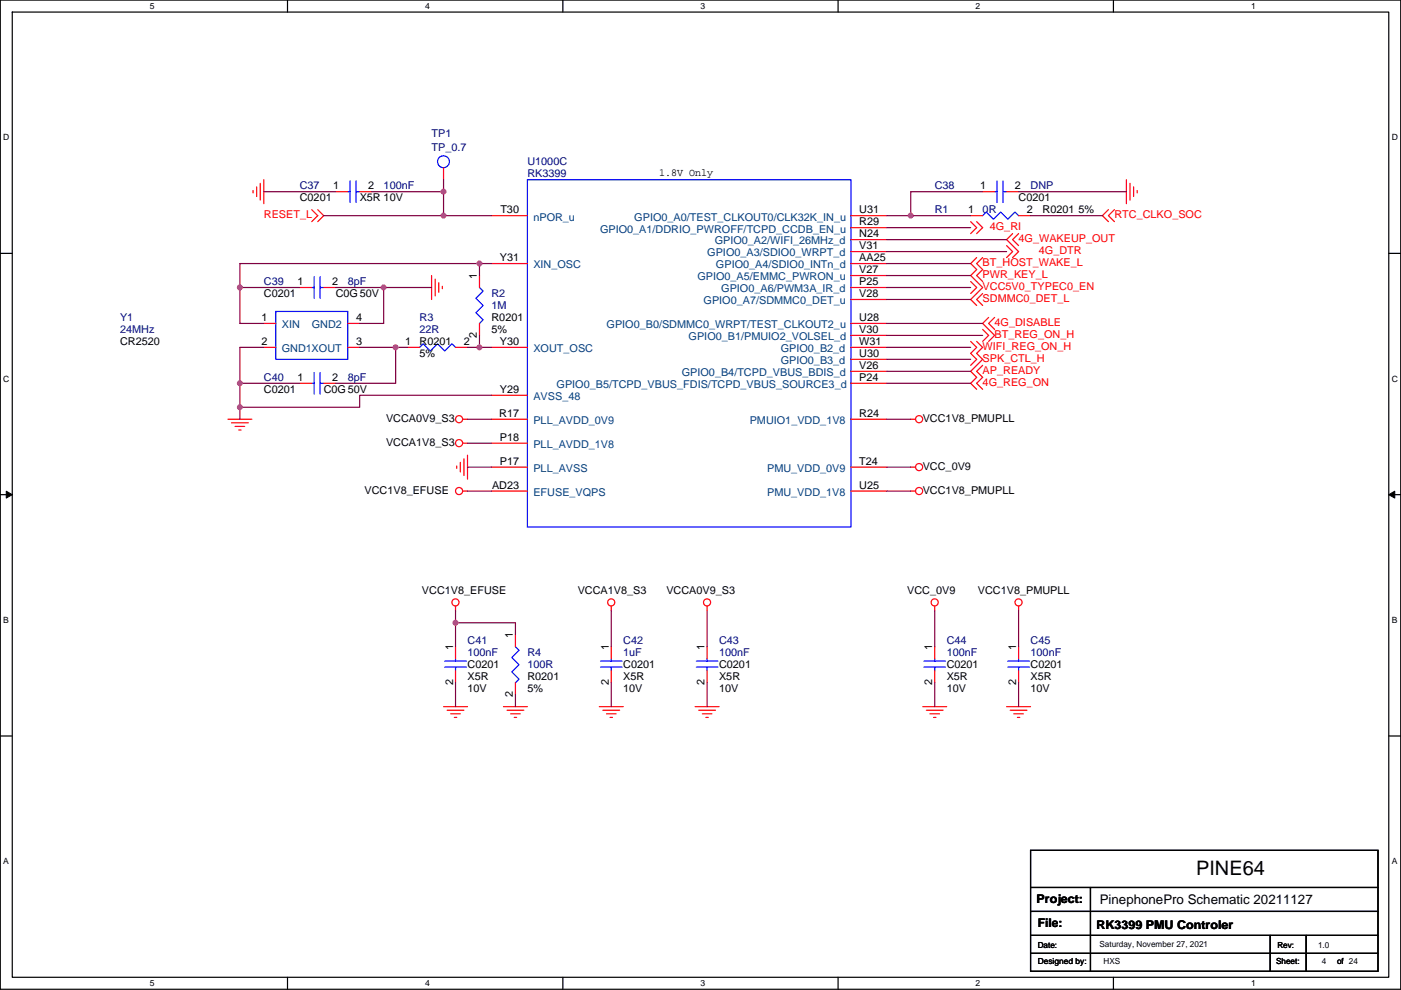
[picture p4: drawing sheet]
<svg xmlns="http://www.w3.org/2000/svg" width="297mm" height="210mm" viewBox="0 0 297 210" stroke-linecap="round" stroke-linejoin="round" font-family="sans-serif">
<path d="M.1 0h296.9v209.8h-296.9zM2.6 2.6h291.8v204.7h-291.8z" fill="none" stroke="#000" stroke-width=".25"/>
<g fill="#fff">
<path d="M31.8 .3h1v2h-1z"/>
<path d="M31.8 207.5h1v2.1h-1z"/>
</g>
<path d="M61 0v2.6M61 207.3v2.5" fill="none" stroke="#000" stroke-width=".25"/>
<g fill="#fff">
<path d="M90.1 .3h1v2h-1z"/>
<path d="M90.1 207.5h1v2.1h-1z"/>
</g>
<path d="M119.3 0v2.6M119.3 207.3v2.5" fill="none" stroke="#000" stroke-width=".25"/>
<g fill="#fff">
<path d="M148.5 .3h1v2h-1z"/>
<path d="M148.5 207.5h1v2.1h-1z"/>
</g>
<path d="M177.7 0v2.6M177.7 207.3v2.5" fill="none" stroke="#000" stroke-width=".25"/>
<g fill="#fff">
<path d="M206.9 .3h1v2h-1z"/>
<path d="M206.9 207.5h1v2.1h-1z"/>
</g>
<path d="M236.1 0v2.6M236.1 207.3v2.5" fill="none" stroke="#000" stroke-width=".25"/>
<g fill="#fff">
<path d="M265.2 .3h1v2h-1z"/>
<path d="M265.2 207.5h1v2.1h-1z"/>
<path d="M.7 28.2h1.3v2h-1.3z"/>
<path d="M295.1 28.2h1.3v2h-1.3z"/>
<path d="M.7 79.3h1.3v2.1h-1.3z"/>
<path d="M295.1 79.3h1.3v2.1h-1.3z"/>
</g>
<path d="M.1 53.7h2.5M294.4 53.7h2.6" fill="none" stroke="#000" stroke-width=".25"/>
<g fill="#fff">
<path d="M.7 130.5h1.2v2h-1.2z"/>
<path d="M295.1 130.5h1.2v2h-1.2z"/>
</g>
<path d="M.1 104.9h2.5M294.4 104.9h2.6" fill="none" stroke="#000" stroke-width=".25"/>
<g fill="#000" stroke="#000" stroke-width=".21">
<path d="M1.3 104.2l1.3 .7-1.3 .7z" fill-rule="evenodd"/>
<path d="M294.4 104.9l1.3-.7v1.4z" fill-rule="evenodd"/>
</g>
<g fill="#fff">
<path d="M.7 181.7h1.2v2h-1.2z"/>
<path d="M295.1 181.7h1.2v2h-1.2z"/>
</g>
<path d="M.1 156.1h2.5M294.4 156.1h2.6M218.5 188.2h73.7M218.5 193.3h73.7M218.5 198.4h73.7M218.5 180.4h73.7v25.6h-73.7zM231.2 188.2v17.8M269.3 198.4v7.6M276.9 198.4v7.6M218.5 202.2h73.7" fill="none" stroke="#000" stroke-width=".25"/>
<g fill="none" stroke="#f00" stroke-width=".25">
<path d="M54.4 39.6v2.1M55.2 38.9v3.5M55.9 38.1v5.1M94 35.6v2.5M238.8 38.1v5.1M239.6 38.9v3.5M240.3 39.6v2.1M53.7 40.4v.5M66.1 44.5l1.3 1.2-1.3 1.3M67.4 44.5l1.2 1.2-1.2 1.3M71.2 40.7h2.5M76.3 40.7h2.5"/>
<path d="M91.5 58.4v5.1M92.3 59.2v3.6M93 60v2M101.7 58.4v2.6M104.2 45.7h7.6M104.2 55.9h7.6M180.4 45.7h7.6M180.4 55.9h7.6M180.4 48.3h7.6M180.4 50.8h7.6M180.4 53.4h7.6M180.4 58.4h7.6"/>
<path d="M205.8 59.7l1.3 1.3-1.3 1.3M205.8 47l1.3 1.3-1.3 1.3M205.8 45.7h2.5M207.1 54.6l-1.3 1.3 1.3 1.3-1.3 1.2 2.5 2.6-2.5 2.5 1.3 1.3M207.1 47l1.2 1.3-1.2 1.3M208.3 54.6l-1.2 1.3 1.2 1.3-1.2 1.2 1.2 1.3M208.3 40.7h2.6M213.4 52.1l1.3 1.3-1.3 1.2M213.4 40.7h2.6M214.7 49.6l-1.3 1.2 2.6 2.6-1.3 1.2M216 49.6l-1.3 1.2 1.3 1.3M216 45.7h2.5"/>
<path d="M235 44.5l-1.3 1.2 1.3 1.3M236.3 44.5l-1.3 1.2 1.3 1.3M241.1 40.4v.5M55.9 68.6h2.6M55.9 73.7h2.6M63.6 61h2.5M68.6 61h2.6M73.7 68.6h2.6M73.7 73.7h2.6M86.4 73.7h2.6M93.8 60.7v.5M96.6 73.7h2.5"/>
<path d="M101.7 68.6v2.5M104.2 73.7h7.6M180.4 68.6h7.6M180.4 73.7h7.6M180.4 61h7.6M180.4 78.8h7.6M180.4 76.2h7.6M180.4 71.1h7.6M180.4 63.5h7.6M205.8 72.4l1.3 1.3-1.3 1.3 1.3 1.2-1.3 1.3M207.1 72.4l1.2 1.3-1.2 1.3 1.2 1.2-2.5 2.6 1.3 1.2-1.3 1.3 1.3 1.3M208.3 62.3l-1.2 1.2 1.2 1.3"/>
<path d="M208.3 77.5l-1.2 1.3 1.2 1.2-1.2 1.3 1.2 1.3M208.3 69.9l1.3 1.2-1.3 1.3M209.6 67.3l-1.3 1.3 2.6 2.5-1.3 1.3M210.9 67.3l-1.3 1.3 1.3 1.3M48.3 88.9h5.1M49.1 89.7h3.5M49.8 90.4h2.1M50.6 91.2h.5M63.6 81.3h2.5M68.6 81.3h2.6M96.8 98.8v.5M97.6 98.1v2"/>
<path d="M98.1 94h1M98.1 88.9h1M98.4 97.3v3.6M99.1 96.5v5.1M104.2 94h7.6M104.2 99.1h7.6M104.2 88.9h7.6M104.2 83.8h7.6M180.4 99.1h7.6M180.4 88.9h7.6M180.4 81.3h7.6M193.1 99.1h1"/>
<path d="M193.1 88.9h1M98.1 104.2h1M104.2 104.2h7.6M180.4 104.2h7.6M193.1 104.2h1M96.6 128.5v1.1M96.6 137.2v2.5M109.3 134.6v2.6M129.6 128.5v1.1M129.6 137.2v2.5M149.9 128.5v1.1M149.9 137.2v2.5"/>
<path d="M198.2 128.5v1.1M198.2 137.2v2.5M216 128.5v1.1M216 137.2v2.5M94 149.9h5.1M94.8 150.6h3.6M95.6 151.4h2M96.3 152.2h.5M96.6 142.3v2.5M106.7 149.9h5.1M107.5 150.6h3.6M108.3 151.4h2"/>
<path d="M109 152.2h.5M109.3 144.8v2.5M127.1 149.9h5M127.8 150.6h3.6M128.6 151.4h2M129.3 152.2h.6M129.6 142.3v2.5M147.4 149.9h5.1M148.1 150.6h3.6M148.9 151.4h2M149.7 152.2h.5M149.9 142.3v2.5"/>
<path d="M195.6 149.9h5.1M196.4 150.6h3.6M197.2 151.4h2M197.9 152.2h.5M198.2 142.3v2.5M213.4 149.9h5.1M214.2 150.6h3.5M214.9 151.4h2.1M215.7 152.2h.5M216 142.3v2.5"/>
<circle cx="97.3" cy="94" r=".76"/>
<circle cx="97.3" cy="88.9" r=".76"/>
<circle cx="194.9" cy="88.9" r=".76"/>
<circle cx="194.9" cy="99.1" r=".76"/>
<circle cx="97.3" cy="104.1" r=".76"/>
<circle cx="194.9" cy="104.1" r=".76"/>
<circle cx="96.6" cy="127.8" r=".76"/>
<circle cx="129.6" cy="127.8" r=".76"/>
<circle cx="149.9" cy="127.8" r=".76"/>
<circle cx="198.2" cy="127.8" r=".76"/>
<circle cx="215.9" cy="127.8" r=".76"/>
</g>
<g fill="none" stroke="#00f" stroke-width=".25">
<path d="M74.2 38.4v4.5M75.5 38.4v4.5M111.8 38.1h68.6v73.7h-68.6zM211.4 38.4v4.5M212.7 38.4v4.5M66.6 58.7v4.6M67.9 58.7v4.6M73.7 40.7h.5M75.5 40.7h.8M208.3 45.7l.8-.7 1.5 1.5 1.5-1.5 1.6 1.5 1.5-1.5 .8 .7M210.9 40.7h.5M212.7 40.7h.7"/>
<path d="M58.5 66.1h15.2v10.1h-15.2zM66.1 61h.5M66.6 79v4.6M67.9 61h.7M67.9 79v4.6M89 73.7l.7-.8 1.5 1.5 1.6-1.5 1.5 1.5 1.5-1.5 .8 .8M101.7 61l.7 .7-1.5 1.6 1.5 1.5-1.5 1.5 1.5 1.5-.7 .8M66.1 81.3h.5M67.9 81.3h.7M96.6 139.7v.5M109.3 137.2l.7 .7-1.5 1.6 1.5 1.5-1.5 1.5 1.5 1.5-.7 .8M129.6 139.7v.5"/>
<path d="M149.9 139.7v.5M198.2 139.7v.5M216 139.7v.5M94.3 141.5h4.6M94.3 140.2h4.6M96.6 141.5v.8M127.3 141.5h4.6M127.3 140.2h4.6M129.6 141.5v.8M147.6 141.5h4.6M147.6 140.2h4.6M149.9 141.5v.8"/>
<path d="M195.9 141.5h4.6M195.9 140.2h4.6M198.2 141.5v.8M213.7 141.5h4.5M213.7 140.2h4.5M216 141.5v.8"/>
<circle cx="94" cy="34.3" r="1.26"/>
</g>
<g fill="none" stroke="#800040" stroke-width=".25">
<path d="M94 38.1v7.6M55.9 40.7h15.3M68.6 45.7h35.6M78.8 40.7h15.2M101.7 55.9v2.5M104.2 55.9h-53.3v12.7h5M188 50.8h25.4M188 53.4h25.4M188 58.4h17.8M188 45.7h17.8M188 55.9h17.8M188 48.3h17.8"/>
<path d="M208.3 40.7h-15.2v5M216 40.7h22.8M218.5 45.7h15.2M50.9 61h12.7M55.9 73.7h-5v7.6h12.7M71.2 61h20.3M76.3 73.7h10.1M81.3 61v7.6h-5M83.9 73.7v7.6h-12.7M99.1 73.7h5.1M101.7 71.1v2.6M188 71.1h20.3"/>
<path d="M188 73.7h17.8M188 61h17.8M188 78.8h17.8M188 68.6h20.3M188 63.5h17.8M188 76.2h17.8M50.9 81.3v5.1M99.1 99.1h5.1M99.1 94h5.1M99.1 88.9h5.1M104.2 83.8h-27.9v2.6h-25.4v2.5M188 81.3h17.8"/>
<path d="M188 99.1h5.1M188 88.9h5.1M99.1 104.2h5.1M188 104.2h5.1M96.6 129.6v7.6M96.6 132.1h12.7v2.5M129.6 129.6v7.6M149.9 129.6v7.6M198.2 129.6v7.6M216 129.6v7.6M96.6 144.8v5.1M109.3 147.3v2.6"/>
<path d="M129.6 144.8v5.1M149.9 144.8v5.1M198.2 144.8v5.1M216 144.8v5.1"/>
</g>
<g fill="#f0f" stroke="#f0f" stroke-width=".25">
<circle cx="101.6" cy="73.7" r=".5"/>
<circle cx="94" cy="45.7" r=".5"/>
<circle cx="83.9" cy="73.7" r=".5"/>
<circle cx="101.6" cy="55.9" r=".5"/>
<circle cx="50.8" cy="81.3" r=".5"/>
<circle cx="50.8" cy="61" r=".5"/>
<circle cx="81.3" cy="61" r=".5"/>
<circle cx="193.1" cy="45.7" r=".5"/>
<circle cx="94" cy="40.6" r=".5"/>
<circle cx="96.6" cy="132.1" r=".5"/>
<circle cx="50.8" cy="86.4" r=".5"/>
</g>
<text font-size="4.2" x="253.6" y="185.5">PINE64</text>
<text font-size="2.8" x="233.2" y="191.7">PinephonePro Schematic 20211127</text>
<g font-size="2.5">
<text x="219.8" y="191.6">Project:</text>
<text x="220" y="196.7">File:</text>
<text x="232.5" y="197">RK3399 PMU Controler</text>
</g>
<g font-size="2.3" fill="#000080">
<text x="91.5" y="29">TP1</text>
<text x="91.5" y="32">TP_0.7</text>
<text x="111.8" y="35.1">U1000C</text>
<text x="63.6" y="40.2">C37</text>
<text x="81.3" y="40.2">100nF</text>
<text x="111.8" y="37.6">RK3399</text>
<text x="198.2" y="40.2">C38</text>
<text x="218.5" y="40.2">DNP</text>
<text x="198.2" y="45.3">R1</text>
<text x="208.3" y="45.3">0R</text>
<text x="55.9" y="60.5">C39</text>
<text x="73.7" y="60.5">8pF</text>
<text x="104.2" y="63">R2</text>
<text x="104.2" y="65.6">1M</text>
<text x="25.5" y="68.1">Y1</text>
<text x="25.5" y="70.7">24MHz</text>
<text x="89" y="68.1">R3</text>
<text x="89" y="70.7">22R</text>
<text x="55.9" y="80.8">C40</text>
<text x="73.7" y="80.8">8pF</text>
<text x="99.1" y="136.7">C41</text>
<text x="132.1" y="136.7">C42</text>
<text x="152.5" y="136.7">C43</text>
<text x="200.7" y="136.7">C44</text>
<text x="218.5" y="136.7">C45</text>
<text x="99.1" y="139.2">100nF</text>
<text x="111.8" y="139.2">R4</text>
<text x="111.8" y="141.8">100R</text>
<text x="132.1" y="139.2">1uF</text>
<text x="152.5" y="139.2">100nF</text>
<text x="200.7" y="139.2">100nF</text>
<text x="218.5" y="139.2">100nF</text>
</g>
<g font-size="2.3">
<text x="70.7" y="40.1">1</text>
<text x="78" y="40.1">2</text>
<text x="139.8" y="37.4">1.8V Only</text>
<text x="207.8" y="40.1">1</text>
<text x="215.2" y="40.1">2</text>
<text x="63.6" y="42.7">C0201</text>
<text x="76.3" y="42.7">X5R 10V</text>
<text x="106.1" y="45.2">T30</text>
<text x="182.2" y="47.8">R29</text>
<text x="182.2" y="45.2">U31</text>
<text x="205.3" y="45.2">1</text>
<text x="216" y="42.7">C0201</text>
<text x="217.7" y="45.2">2</text>
<text x="221" y="45.3">R0201 5%</text>
<text x="182.2" y="52.8">V31</text>
<text x="182.2" y="50.3">N24</text>
<text x="101.1" y="59.2" transform="rotate(-90 101.1 59.2)">1</text>
<text x="106" y="55.4">Y31</text>
<text x="182.2" y="55.4">AA25</text>
<text x="182.2" y="57.9">V27</text>
<text x="55.9" y="63">C0201</text>
<text x="63.1" y="60.5">1</text>
<text x="70.4" y="60.5">2</text>
<text x="71.2" y="63">C0G50V</text>
<text x="182.2" y="63">V28</text>
<text x="182.2" y="60.5">P25</text>
<text x="55.4" y="68.1">1</text>
<text x="75.5" y="68.1">4</text>
<text x="101.1" y="71.7" transform="rotate(-90 101.1 71.7)">2</text>
<text x="104.2" y="68.1">R0201</text>
<text x="104.2" y="70.7">5%</text>
<text x="182.2" y="68.1">U28</text>
<text x="182.2" y="70.6">V30</text>
<text x="25.5" y="73.2">CR2520</text>
<text x="55.4" y="73.2">2</text>
<text x="75.5" y="73.2">3</text>
<text x="85.9" y="73.2">1</text>
<text x="89" y="73.2">R0201</text>
<text x="89" y="75.7">5%</text>
<text x="98.4" y="73.2">2</text>
<text x="106" y="73.2">Y30</text>
<text x="182.2" y="75.7">U30</text>
<text x="182.2" y="73.2">W31</text>
<text x="55.9" y="83.4">C0201</text>
<text x="63.1" y="80.8">1</text>
<text x="68.6" y="83.4">C0G50V</text>
<text x="70.4" y="80.8">2</text>
<text x="106" y="83.3">Y29</text>
<text x="182.2" y="80.8">P24</text>
<text x="182.2" y="78.2">V26</text>
<text x="81.8" y="89.5">VCCA0V9_S3</text>
<text x="105.9" y="88.4">R17</text>
<text x="182.2" y="88.4">R24</text>
<text x="195.6" y="89.5">VCC1V8_PMUPLL</text>
<text x="81.8" y="94.5">VCCA1V8_S3</text>
<text x="106" y="93.5">P18</text>
<text x="106" y="98.6">P17</text>
<text x="182.2" y="98.6">T24</text>
<text x="195.6" y="99.6">VCC_0V9</text>
<text x="77.3" y="104.7">VCC1V8_EFUSE</text>
<text x="104.3" y="103.6">AD23</text>
<text x="182.2" y="103.6">U25</text>
<text x="195.6" y="104.7">VCC1V8_PMUPLL</text>
<text x="89.5" y="126">VCC1V8_EFUSE</text>
<text x="122.5" y="126">VCCA1V8_S3</text>
<text x="141.3" y="126">VCCA0V9_S3</text>
<text x="192.3" y="126">VCC_0V9</text>
<text x="207.3" y="126">VCC1V8_PMUPLL</text>
<text x="96.1" y="137.9" transform="rotate(-90 96.1 137.9)">1</text>
<text x="108.8" y="135.4" transform="rotate(-90 108.8 135.4)">1</text>
<text x="129.1" y="137.9" transform="rotate(-90 129.1 137.9)">1</text>
<text x="149.4" y="137.9" transform="rotate(-90 149.4 137.9)">1</text>
<text x="197.7" y="137.9" transform="rotate(-90 197.7 137.9)">1</text>
<text x="215.4" y="137.9" transform="rotate(-90 215.4 137.9)">1</text>
<text x="99.1" y="141.8">C0201</text>
<text x="132.1" y="141.8">C0201</text>
<text x="152.5" y="141.8">C0201</text>
<text x="200.7" y="141.8">C0201</text>
<text x="218.5" y="141.8">C0201</text>
<text x="96.1" y="145.3" transform="rotate(-90 96.1 145.3)">2</text>
<text x="99.1" y="144.3">X5R</text>
<text x="99.1" y="146.9">10V</text>
<text x="108.8" y="147.9" transform="rotate(-90 108.8 147.9)">2</text>
<text x="111.8" y="144.3">R0201</text>
<text x="111.8" y="146.9">5%</text>
<text x="129.1" y="145.3" transform="rotate(-90 129.1 145.3)">2</text>
<text x="132.1" y="144.3">X5R</text>
<text x="132.1" y="146.9">10V</text>
<text x="149.4" y="145.3" transform="rotate(-90 149.4 145.3)">2</text>
<text x="152.5" y="144.3">X5R</text>
<text x="152.5" y="146.9">10V</text>
<text x="197.7" y="145.3" transform="rotate(-90 197.7 145.3)">2</text>
<text x="200.7" y="144.3">X5R</text>
<text x="200.7" y="146.9">10V</text>
<text x="215.4" y="145.3" transform="rotate(-90 215.4 145.3)">2</text>
<text x="218.5" y="144.3">X5R</text>
<text x="218.5" y="146.9">10V</text>
</g>
<g font-size="2.3" fill="#f00">
<text x="55.9" y="46.3">RESET_L</text>
<text x="236.3" y="46.3">RTC_CLKO_SOC</text>
<text x="209.9" y="48.8">4G_RI</text>
<text x="216" y="51.4">4G_WAKEUP_OUT</text>
<text x="220.3" y="53.9">4G_DTR</text>
<text x="208.3" y="56.4">BT_HOST_WAKE_L</text>
<text x="208.3" y="59">PWR_KEY_L</text>
<text x="208.3" y="64.1">SDMMC0_DET_L</text>
<text x="208.3" y="61.5">VCC5V0_TYPEC0_EN</text>
<text x="210.9" y="69.1">4G_DISABLE</text>
<text x="210.9" y="71.7">BT_REG_ON_H</text>
<text x="208.3" y="76.8">SPK_CTL_H</text>
<text x="208.3" y="74.2">WIFI_REG_ON_H</text>
<text x="208.3" y="79.3">AP_READY</text>
<text x="208.3" y="81.8">4G_REG_ON</text>
</g>
<g font-size="2.3" fill="#004080">
<text x="113.1" y="46.8">nPOR_u</text>
<text x="134.5" y="46.8">GPIO0_A0/TEST_CLKOUT0/CLK32K_IN_u</text>
<text x="127.2" y="49.3">GPIO0_A1/DDRIO_PWROFF/TCPD_CCDB_EN_u</text>
<text x="151.5" y="51.9">GPIO0_A2/WIFI_26MHz_d</text>
<text x="113.1" y="56.9">XIN_OSC</text>
<text x="147.9" y="59.5">GPIO0_A5/EMMC_PWRON_u</text>
<text x="150" y="54.4">GPIO0_A3/SDIO0_WRPT_d</text>
<text x="151.8" y="56.9">GPIO0_A4/SDIO0_INTn_d</text>
<text x="149.2" y="64.6">GPIO0_A7/SDMMC0_DET_u</text>
<text x="152.9" y="62">GPIO0_A6/PWM3A_IR_d</text>
<text x="59.8" y="69.6">XIN</text>
<text x="66.1" y="69.6">GND2</text>
<text x="128.6" y="69.6">GPIO0_B0/SDMMC0_WRPT/TEST_CLKOUT2_u</text>
<text x="59.8" y="74.7">GND1XOUT</text>
<text x="113.1" y="74.7">XOUT_OSC</text>
<text x="146" y="72.2">GPIO0_B1/PMUIO2_VOLSEL_d</text>
<text x="165.5" y="77.3">GPIO0_B3_d</text>
<text x="165.5" y="74.7">GPIO0_B2_d</text>
<text x="118" y="82.3">GPIO0_B5/TCPD_VBUS_FDIS/TCPD_VBUS_SOURCE3_d</text>
<text x="144.6" y="79.8">GPIO0_B4/TCPD_VBUS_BDIS_d</text>
<text x="113.1" y="90">PLL_AVDD_0V9</text>
<text x="113.1" y="84.9">AVSS_48</text>
<text x="159" y="90">PMUIO1_VDD_1V8</text>
<text x="113.1" y="95">PLL_AVDD_1V8</text>
<text x="113.1" y="100.1">PLL_AVSS</text>
<text x="162.6" y="100.1">PMU_VDD_0V9</text>
<text x="113.1" y="105.2">EFUSE_VQPS</text>
<text x="162.6" y="105.2">PMU_VDD_1V8</text>
</g>
<g font-size="1.8">
<text x="31.8" y="1.9">5</text>
<text x="90.1" y="1.9">4</text>
<text x="148.5" y="1.9">3</text>
<text x="206.9" y="1.9">2</text>
<text x="265.2" y="1.9">1</text>
<text x=".7" y="29.8">D</text>
<text x="295.1" y="29.8">D</text>
<text x=".7" y="81">C</text>
<text x="295.1" y="81">C</text>
<text x=".7" y="132.1">B</text>
<text x="295.1" y="132.1">B</text>
<text x=".7" y="183.3">A</text>
<text x="295.1" y="183.3">A</text>
<text x="220" y="201">Date:</text>
<text x="233.1" y="200.8">Saturday, November 27, 2021</text>
<text x="270.8" y="201">Rev:</text>
<text x="279.5" y="201">1.0</text>
<text x="31.8" y="209.2">5</text>
<text x="90.1" y="209.2">4</text>
<text x="148.5" y="209.2">3</text>
<text x="206.9" y="209.2">2</text>
<text x="220" y="204.6">Designed by:</text>
<text x="234" y="204.6">HXS</text>
<text x="265.2" y="209.2">1</text>
<text x="270.6" y="204.6">Sheet:</text>
<text x="280.3" y="204.6">4</text>
<text x="283.5" y="204.6">of 24</text>
<text x="283.5" y="204.6">of</text>
</g>
</svg>
